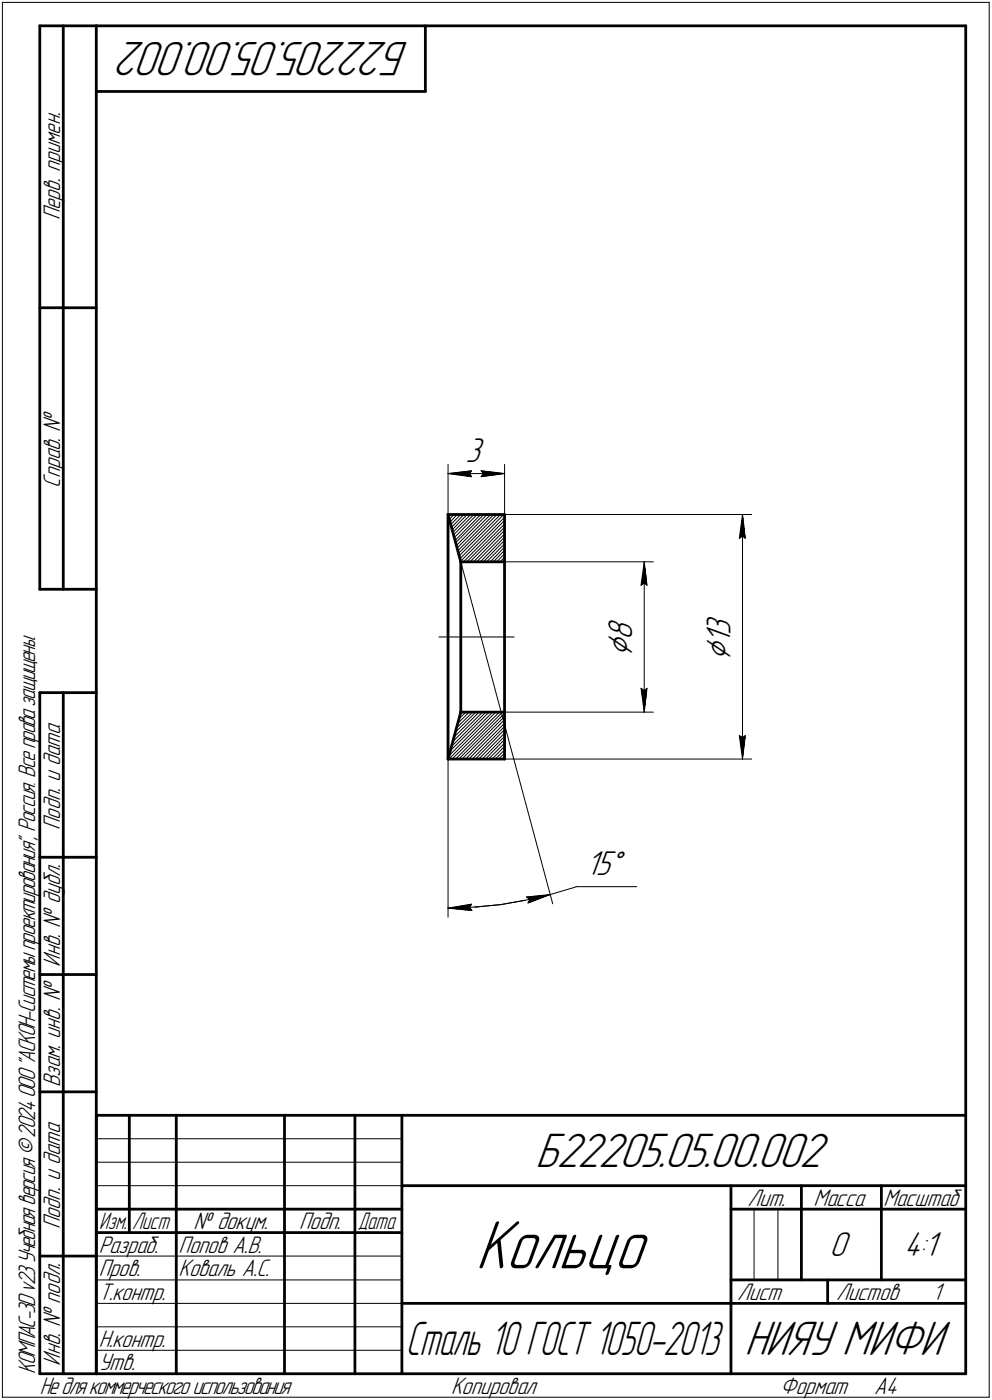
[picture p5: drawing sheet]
<svg xmlns="http://www.w3.org/2000/svg" width="211mm" height="298mm" viewBox="0 0 211 298" stroke-linecap="round" stroke-linejoin="round" font-family="sans-serif">
<g fill="none" stroke="#000" stroke-width=".59">
<path d="M8.5 5.5v120zM8.5 5.5h12zM13.5 5.5v120zM20.5 5.5v287zM20.5 5.5h185zM20.5 19.5h70zM90.5 5.5v14zM205.5 5.5v287zM8.5 65.5h12zM95.3 109.6v52zM95.3 109.6l2.7 10zM95.3 109.6h12.1z"/>
<path d="M98 119.6v32zM98 119.6h9.4zM107.4 119.6v32zM107.4 109.6v10zM8.5 125.5h12zM8.5 147.5v145zM8.5 147.5h12zM13.5 147.5v145zM98 151.6h9.4zM98 151.6l-2.7 10zM107.4 151.6v10zM95.3 161.6h12.1z"/>
<path d="M8.5 182.5h12zM8.5 207.5h12zM8.5 232.5h12zM20.5 237.5h185zM20.5 237.5v55zM27.5 237.5v25zM37.5 237.5v55zM60.5 237.5v55zM75.5 237.5v55zM85.5 237.5v55zM20.5 257.5h65zM85.5 252.5h120z"/>
<path d="M155.5 252.5v40zM155.5 257.5h15zM170.5 252.5v20zM170.5 257.5h35zM187.5 252.5v20zM8.5 267.5h12zM20.5 262.5h65zM85.5 277.5h70zM155.5 277.5h50zM155.5 272.5h50zM176.1 272.5v5zM8.5 292.5h12z"/>
<path d="M20.5 292.5h185z"/>
</g>
<g fill="none" stroke="#000" stroke-width=".21">
<path d="M.5 .5v297zM.5 .5h210zM210.5 .5v297zM95.3 98.9v10.7zM107.4 98.9v10.7zM95.3 100.8l5-.6zM95.3 100.8l5 .7zM95.3 100.8h12.1zM95.5 110l.4-.4zM95.6 110.6l1-1zM95.9 111.7l2.1-2.1zM96.4 113.4l3.8-3.8z"/>
<path d="M96.5 113.9l4.3-4.3zM96.9 115.6l6.1-6zM97.3 116.7l7.1-7.1zM97.3 109.6l-1.5 1.6zM97.7 118.4l8.8-8.8zM98 119.5l9.4-9.3zM98 119.6l19.6 72.8zM98.7 109.6l-2.6 2.7zM99.3 119.6l8.1-8zM99.4 109.6l-3.1 3.2zM99.9 100.8l.4 .7zM100 119.6l7.4-7.3z"/>
<path d="M100.3 100.2l-.4 .6zM101.4 119.6l6-5.9zM101.5 109.6l-4.8 4.9zM102.3 109.6l-5.4 5.5zM102.4 101.5l5-.7zM102.4 100.2l.5 .6zM102.4 100.2l5 .6zM102.9 100.8l-.5 .7zM103.5 119.6l3.9-3.8zM103.6 109.6l-6.5 6.6zM105.1 109.6l-7.6 7.7zM105.7 119.6l1.7-1.7z"/>
<path d="M105.7 109.6l-8.2 8.3zM107.2 109.6l-9.3 9.4zM107.4 119.3l-.3 .3zM107.4 118.6l-1 1zM107.4 117.2l-2.4 2.4zM107.4 116.5l-3.1 3.1zM107.4 115.1l-4.5 4.5zM107.4 114.4l-5.2 5.2zM107.4 112.9l-6.6 6.7zM107.4 110.8l-8.8 8.8zM107.4 119.6h31.6zM107.4 109.6h52.5z"/>
<path d="M137.1 119.6l.6 5zM137.1 119.6l-.7 5zM137.1 119.6v32zM157.3 114.6l.7-.5zM158 109.6l.6 5zM158 114.1l.6 .5zM158 109.6l-.7 5zM158 109.6v52zM93.4 135.6h16zM136.4 124.6l.7-.5zM137.1 124.1l.6 .5zM95.8 159.9l8.3-8.3z"/>
<path d="M96.1 158.9l7.3-7.3zM96.4 157.9l6.3-6.3zM96.9 156l4.4-4.4zM97.1 155l3.5-3.4zM97.4 154.1l2.4-2.5zM97.6 153.1l1.5-1.5zM97.9 152.1l.6-.5zM101.9 151.6l-5.3 5.4zM107.4 158.9l-2.7 2.7zM107.4 157.5l-4.1 4.1zM107.4 156.8l-4.8 4.8zM107.4 155.4l-6.2 6.2z"/>
<path d="M107.4 154.7l-6.9 6.9zM107.4 153.2l-8.3 8.4zM107.4 151.6h31.6zM136.4 146.6l.7 5zM136.4 146.6l.7 .5zM137.1 147.1l.6-.5zM137.7 146.6l-.6 5zM157.3 156.6l.7 5zM157.3 156.6l.7 .5zM158 157.1l.6-.5zM158.6 156.6l-.6 5zM95.3 161.6v33.7z"/>
<path d="M95.5 161.6l10-10zM95.6 160.9l9.2-9.3zM96.2 161.6l10.1-10zM96.9 161.6l10-10zM97.6 161.6l9.8-9.7zM98.3 161.6l9.1-9zM99.7 161.6l7.7-7.6zM101.9 161.6l5.5-5.5zM104 161.6l3.4-3.4zM105.4 161.6l2-1.9zM106.1 161.6l1.3-1.2zM107.4 161l-.6 .6z"/>
<path d="M107.4 161.6h52.5zM95.3 193.4h.7zM95.3 193.4l5-.9zM95.3 193.4l5.1 .5zM96 193.4l5.3-.3zM99.9 193.2l.5 .7zM100.3 192.5l-.4 .7zM101.3 193.1l5.3-.5zM106.6 192.6l5.2-.9zM111.8 191.7l5.2-1.2zM112 191l.7 .5zM112 191l5-.5z"/>
<path d="M112.4 192.3l4.6-1.8zM112.7 191.5l-.3 .8zM117 190.5l5.2-1.5zM122.2 189l.4-.2zM122.6 188.8h12.9zM20.5 247.5h65zM20.5 252.5h65zM20.5 242.5h65zM160.4 257.5v15zM165.5 257.5v15zM20.5 267.5h65zM20.5 272.5h65z"/>
<path d="M20.5 277.5h65zM.5 297.5h210zM20.5 282.5h65zM20.5 287.5h65z"/>
</g>
<g fill="#fff" stroke="#fff" stroke-width=".21">
<path d="M124.6 180.5h8.8zM124.6 180.6h8.8zM124.6 180.7h8.8zM124.6 180.8h8.8zM124.6 180.8h8.8zM124.6 180.9h8.8zM124.6 181h8.8zM124.6 181.1h8.8zM124.6 181.2h8.8zM124.6 181.3h8.8zM124.6 181.4h8.8zM124.6 181.4h8.8zM124.6 181.5h8.8zM124.6 181.6h8.8zM124.6 181.7h8.8zM124.6 181.8h8.8zM124.6 181.9h8.8zM124.6 181.9h8.8zM124.6 182h8.8zM124.6 182.1h8.8zM124.6 182.2h8.8zM124.6 182.3h8.8zM124.6 182.4h8.8zM124.6 182.5h8.8zM124.6 182.5h8.8zM124.6 182.6h8.8zM124.6 182.7h8.8zM124.6 182.8h8.8zM124.6 182.9h8.8zM124.6 183h8.8zM124.6 183h8.8zM124.6 183.1h8.8zM124.6 183.2h8.8zM124.6 183.3h8.8zM124.6 183.4h8.8zM124.6 183.5h8.8zM124.6 183.6h8.8zM124.6 183.6h8.8zM124.6 183.7h8.8zM124.6 183.8h8.8zM124.6 183.9h8.8zM124.6 184h8.8zM124.6 184.1h8.8zM124.6 184.1h8.8zM124.6 184.2h8.8zM124.6 184.3h8.8zM124.6 184.4h8.8zM124.6 184.5h8.8zM124.6 184.6h8.8zM124.6 184.7h8.8zM124.6 184.7h8.8zM124.6 184.8h8.8zM124.6 184.9h8.8zM124.6 185h8.8zM124.6 185.1h8.8zM124.6 185.2h8.8zM124.6 185.3h8.8zM124.6 185.3h8.8zM124.6 185.4h8.8zM124.6 185.5h8.8zM124.6 185.6h8.8zM124.6 185.7h8.8zM124.6 185.8h8.8zM124.6 185.8h8.8zM124.6 185.9h8.8zM124.6 186h8.8zM124.6 186.1h8.8zM124.6 186.2h8.8zM124.6 186.3h8.8zM124.6 186.4h8.8zM124.6 186.4h8.8zM124.6 186.5h8.8zM124.6 186.6h8.8zM124.6 186.7h8.8zM124.6 186.8h8.8zM124.6 186.9h8.8zM124.6 186.9h8.8zM124.6 187h8.8zM124.6 187.1h8.8zM124.6 187.2h8.8zM124.6 187.3h8.8zM124.6 187.4h8.8zM124.6 187.5h8.8zM124.6 187.5h8.8zM124.6 187.6h8.8zM124.6 187.7h8.8z"/>
<path d="M114.5 190.2h1.2zM113.7 190.3h2.4zM112.9 190.4h3.7zM112.2 190.5h4.8zM111.4 190.6h5.5zM111.5 190.7h5.3zM111.5 190.8h5.2zM111.5 190.8h5.1zM111.5 190.9h5zM111.6 191h4.7zM111.6 191.1h4.6zM111.6 191.2h4.5zM111.6 191.3h4.4zM111.6 191.3h4.3zM111.7 191.4h4zM111.7 191.5h4zM111.7 191.6h3.8zM111.7 191.7h3.6zM111.7 191.8h3.4zM111.8 191.9h3.1zM111.8 191.9h2.8zM111.8 192h2.7zM111.8 192.1h2.4zM111.8 192.2h2.2zM111.8 192.3h2zM111.8 192.4h1.7zM111.9 192.4h1.5zM111.9 192.5h1.2zM111.9 192.6h1zM112 192.7h.7zM112 192.8h.5zM112 192.9h.3z"/>
<path d="M100.3 192h.5zM99.8 192.1h1zM99.3 192.2h1.5zM98.7 192.3h2.1zM98.2 192.4h2.6zM97.7 192.4h3.1zM97.1 192.5h3.7zM96.9 192.6h3.9zM96.8 192.7h4zM96.6 192.8h4.2zM96.4 192.9h4.4zM96.3 193h4.5zM96.1 193h4.7zM95.9 193.1h4.9zM95.8 193.2h5zM95.6 193.3h5.3zM95.3 193.4h5.6zM95.6 193.5h5.3zM95.8 193.5h5.1zM96.1 193.6h4.8zM96.3 193.7h4.6zM96.5 193.8h4.4zM96.8 193.9h4.1zM97 194h3.9zM97.2 194.1h3.7zM98.1 194.1h2.8zM99.1 194.2h1.8zM100 194.3h.9z"/>
<path d="M128.8 131.4h7.3zM128.8 131.5h7.3zM128.8 131.6h7.3zM128.8 131.7h7.3zM128.8 131.7h7.3zM128.8 131.8h7.3zM128.8 131.9h7.3zM128.8 132h7.3zM128.8 132.1h7.3zM128.8 132.2h7.3zM128.8 132.2h7.3zM128.8 132.3h7.3zM128.8 132.4h7.3zM128.8 132.5h7.3zM128.8 132.6h7.3zM128.8 132.7h7.3zM128.8 132.8h7.3zM128.8 132.8h7.3zM128.8 132.9h7.3zM128.8 133h7.3zM128.8 133.1h7.3zM128.8 133.2h7.3zM128.8 133.3h7.3zM128.8 133.3h7.3zM128.8 133.4h7.3zM128.8 133.5h7.3zM128.8 133.6h7.3zM128.8 133.7h7.3zM128.8 133.8h7.3zM128.8 133.9h7.3zM128.8 133.9h7.3zM128.8 134h7.3zM128.8 134.1h7.3zM128.8 134.2h7.3zM128.8 134.3h7.3zM128.8 134.4h7.3zM128.8 134.5h7.3zM128.8 134.5h7.3zM128.8 134.6h7.3zM128.8 134.7h7.3zM128.8 134.8h7.3zM128.8 134.9h7.3zM128.8 135h7.3zM128.8 135h7.3zM128.8 135.1h7.3zM128.8 135.2h7.3zM128.8 135.3h7.3zM128.8 135.4h7.3zM128.8 135.5h7.3zM128.8 135.6h7.3zM128.8 135.6h7.3zM128.8 135.7h7.3zM128.8 135.8h7.3zM128.8 135.9h7.3zM128.8 136h7.3zM128.8 136.1h7.3zM128.8 136.1h7.3zM128.8 136.2h7.3zM128.8 136.3h7.3zM128.8 136.4h7.3zM128.8 136.5h7.3zM128.8 136.6h7.3zM128.8 136.7h7.3zM128.8 136.7h7.3zM128.8 136.8h7.3zM128.8 136.9h7.3zM128.8 137h7.3zM128.8 137.1h7.3zM128.8 137.2h7.3zM128.8 137.2h7.3zM128.8 137.3h7.3zM128.8 137.4h7.3zM128.8 137.5h7.3zM128.8 137.6h7.3zM128.8 137.7h7.3zM128.8 137.8h7.3zM128.8 137.8h7.3zM128.8 137.9h7.3zM128.8 138h7.3zM128.8 138.1h7.3zM128.8 138.2h7.3zM128.8 138.3h7.3zM128.8 138.3h7.3zM128.8 138.4h7.3zM128.8 138.5h7.3zM128.8 138.6h7.3zM128.8 138.7h7.3zM128.8 138.8h7.3zM128.8 138.9h7.3zM128.8 138.9h7.3zM128.8 139h7.3zM128.8 139.1h7.3zM128.8 139.2h7.3zM128.8 139.3h7.3zM128.8 139.4h7.3zM128.8 139.4h7.3zM128.8 139.5h7.3zM128.8 139.6h7.3zM128.8 139.7h7.3z"/>
<path d="M137 119.9h.2zM137 120h.2zM136.9 120.1h.3zM136.9 120.1h.4zM136.8 120.2h.5zM136.8 120.3h.6zM136.8 120.4h.6zM136.7 120.5h.7zM136.7 120.6h.8zM136.7 120.6h.8zM136.7 120.7h.8zM136.6 120.8h1zM136.6 120.9h1zM136.6 121h1.1zM136.5 121.1h1.2zM136.5 121.2h1.2zM136.4 121.2h1.4zM136.4 121.3h1.4zM136.3 121.4h1.5zM136.3 121.5h1.5zM136.3 121.6h1.5zM136.3 121.7h1.5zM136.3 121.8h1.5zM136.3 121.8h1.5zM136.3 121.9h1.5zM136.3 122h1.5zM136.2 122.1h1.7zM136.2 122.2h1.7zM136.2 122.3h1.7zM136.2 122.3h1.7zM136.2 122.4h1.7zM136.2 122.5h1.7zM136.2 122.6h1.7zM136.1 122.7h1.9zM136.1 122.8h1.9zM136.1 122.9h1.9zM136.1 122.9h1.9zM136.1 123h1.9zM136.1 123.1h1.9zM136.1 123.2h1.9zM136.1 123.3h1.9zM136.1 123.4h2zM136.1 123.4h2zM136.1 123.5h2zM136.1 123.6h2zM136.1 123.7h2zM136.1 123.8h2zM136.1 123.9h2zM136 124h2.2zM136 124h2.2zM136 124.1h2.2zM136 124.2h2.2zM136 124.3h2.2zM136 124.4h2.2zM136 124.5h2.2zM135.9 124.5h2.4zM135.9 124.6h2.4zM135.9 124.7h2.4zM135.9 124.8h2.4zM135.9 124.9h2.4zM135.9 125h2.4zM135.9 125.1h2.4z"/>
<path d="M135.8 146.1h2.5zM135.9 146.2h2.4zM135.9 146.3h2.4zM135.9 146.4h2.4zM135.9 146.5h2.4zM135.9 146.6h2.4zM135.9 146.6h2.4zM135.9 146.7h2.4zM136 146.8h2.2zM136 146.9h2.2zM136 147h2.2zM136 147.1h2.2zM136 147.2h2.2zM136 147.2h2.2zM136 147.3h2.2zM136.1 147.4h2zM136.1 147.5h2zM136.1 147.6h2zM136.1 147.7h2zM136.1 147.7h2zM136.1 147.8h2zM136.1 147.9h2zM136.1 148h1.9zM136.1 148.1h1.9zM136.1 148.2h1.9zM136.1 148.3h1.9zM136.1 148.3h1.9zM136.1 148.4h1.9zM136.1 148.5h1.9zM136.2 148.6h1.7zM136.2 148.7h1.7zM136.2 148.8h1.7zM136.2 148.8h1.7zM136.2 148.9h1.7zM136.2 149h1.7zM136.2 149.1h1.7zM136.3 149.2h1.5zM136.3 149.3h1.5zM136.3 149.4h1.5zM136.3 149.4h1.5zM136.3 149.5h1.5zM136.3 149.6h1.5zM136.3 149.7h1.5zM136.3 149.8h1.5zM136.4 149.9h1.4zM136.4 149.9h1.4zM136.5 150h1.2zM136.5 150.1h1.2zM136.6 150.2h1.1zM136.6 150.3h1zM136.6 150.4h1zM136.7 150.5h.9zM136.7 150.5h.8zM136.7 150.6h.8zM136.7 150.7h.7zM136.7 150.8h.7zM136.8 150.9h.6zM136.8 151h.5zM136.9 151h.4zM136.9 151.1h.4zM136.9 151.2h.3zM137 151.3h.2zM137 151.4h.2z"/>
<path d="M149.7 130.6h7.3zM149.7 130.6h7.3zM149.7 130.7h7.3zM149.7 130.8h7.3zM149.7 130.9h7.3zM149.7 131h7.3zM149.7 131.1h7.3zM149.7 131.1h7.3zM149.7 131.2h7.3zM149.7 131.3h7.3zM149.7 131.4h7.3zM149.7 131.5h7.3zM149.7 131.6h7.3zM149.7 131.7h7.3zM149.7 131.7h7.3zM149.7 131.8h7.3zM149.7 131.9h7.3zM149.7 132h7.3zM149.7 132.1h7.3zM149.7 132.2h7.3zM149.7 132.2h7.3zM149.7 132.3h7.3zM149.7 132.4h7.3zM149.7 132.5h7.3zM149.7 132.6h7.3zM149.7 132.7h7.3zM149.7 132.8h7.3zM149.7 132.8h7.3zM149.7 132.9h7.3zM149.7 133h7.3zM149.7 133.1h7.3zM149.7 133.2h7.3zM149.7 133.3h7.3zM149.7 133.3h7.3zM149.7 133.4h7.3zM149.7 133.5h7.3zM149.7 133.6h7.3zM149.7 133.7h7.3zM149.7 133.8h7.3zM149.7 133.9h7.3zM149.7 133.9h7.3zM149.7 134h7.3zM149.7 134.1h7.3zM149.7 134.2h7.3zM149.7 134.3h7.3zM149.7 134.4h7.3zM149.7 134.5h7.3zM149.7 134.5h7.3zM149.7 134.6h7.3zM149.7 134.7h7.3zM149.7 134.8h7.3zM149.7 134.9h7.3zM149.7 135h7.3zM149.7 135h7.3zM149.7 135.1h7.3zM149.7 135.2h7.3zM149.7 135.3h7.3zM149.7 135.4h7.3zM149.7 135.5h7.3zM149.7 135.6h7.3zM149.7 135.6h7.3zM149.7 135.7h7.3zM149.7 135.8h7.3zM149.7 135.9h7.3zM149.7 136h7.3zM149.7 136.1h7.3zM149.7 136.1h7.3zM149.7 136.2h7.3zM149.7 136.3h7.3zM149.7 136.4h7.3zM149.7 136.5h7.3zM149.7 136.6h7.3zM149.7 136.7h7.3zM149.7 136.7h7.3zM149.7 136.8h7.3zM149.7 136.9h7.3zM149.7 137h7.3zM149.7 137.1h7.3zM149.7 137.2h7.3zM149.7 137.2h7.3zM149.7 137.3h7.3zM149.7 137.4h7.3zM149.7 137.5h7.3zM149.7 137.6h7.3zM149.7 137.7h7.3zM149.7 137.8h7.3zM149.7 137.8h7.3zM149.7 137.9h7.3zM149.7 138h7.3zM149.7 138.1h7.3zM149.7 138.2h7.3zM149.7 138.3h7.3zM149.7 138.3h7.3zM149.7 138.4h7.3zM149.7 138.5h7.3zM149.7 138.6h7.3zM149.7 138.7h7.3zM149.7 138.8h7.3zM149.7 138.9h7.3zM149.7 138.9h7.3zM149.7 139h7.3zM149.7 139.1h7.3zM149.7 139.2h7.3zM149.7 139.3h7.3zM149.7 139.4h7.3zM149.7 139.4h7.3zM149.7 139.5h7.3zM149.7 139.6h7.3zM149.7 139.7h7.3zM149.7 139.8h7.3zM149.7 139.9h7.3zM149.7 140h7.3zM149.7 140h7.3zM149.7 140.1h7.3zM149.7 140.2h7.3zM149.7 140.3h7.3zM149.7 140.4h7.3zM149.7 140.5h7.3zM149.7 140.5h7.3zM149.7 140.6h7.3z"/>
<path d="M157.9 109.8h.3zM157.9 109.9h.3zM157.8 110h.4zM157.8 110.1h.4zM157.8 110.2h.4zM157.7 110.2h.5zM157.7 110.3h.6zM157.6 110.4h.7zM157.6 110.5h.7zM157.6 110.6h.8zM157.6 110.7h.8zM157.6 110.7h.9zM157.5 110.8h1zM157.5 110.9h1zM157.5 111h1.1zM157.4 111.1h1.2zM157.4 111.2h1.2zM157.3 111.3h1.4zM157.3 111.3h1.4zM157.2 111.4h1.5zM157.2 111.5h1.5zM157.2 111.6h1.5zM157.2 111.7h1.5zM157.2 111.8h1.5zM157.2 111.8h1.5zM157.2 111.9h1.5zM157.2 112h1.5zM157.1 112.1h1.7zM157.1 112.2h1.7zM157.1 112.3h1.7zM157.1 112.4h1.7zM157.1 112.4h1.7zM157.1 112.5h1.7zM157.1 112.6h1.7zM157.1 112.7h1.8zM157.1 112.8h1.8zM157.1 112.9h1.8zM157.1 112.9h1.8zM157.1 113h1.8zM157.1 113.1h1.8zM157.1 113.2h1.8zM157 113.3h2zM157 113.4h2zM157 113.5h2zM157 113.5h2zM157 113.6h2zM157 113.7h2zM157 113.8h2zM156.9 113.9h2.2zM156.9 114h2.2zM156.9 114h2.2zM156.9 114.1h2.2zM156.9 114.2h2.2zM156.9 114.3h2.2zM156.9 114.4h2.2zM156.8 114.5h2.4zM156.8 114.6h2.4zM156.8 114.6h2.4zM156.8 114.7h2.4zM156.8 114.8h2.4zM156.8 114.9h2.4zM156.8 115h2.4z"/>
<path d="M156.7 156.1h2.5zM156.8 156.2h2.4zM156.8 156.3h2.4zM156.8 156.4h2.4zM156.8 156.5h2.4zM156.8 156.5h2.4zM156.8 156.6h2.4zM156.8 156.7h2.4zM156.9 156.8h2.2zM156.9 156.9h2.2zM156.9 157h2.2zM156.9 157.1h2.2zM156.9 157.1h2.2zM156.9 157.2h2.2zM156.9 157.3h2.2zM157 157.4h2zM157 157.5h2zM157 157.6h2zM157 157.6h2zM157 157.7h2zM157 157.8h2zM157 157.9h2zM157 158h1.9zM157.1 158.1h1.8zM157.1 158.2h1.8zM157.1 158.2h1.8zM157.1 158.3h1.8zM157.1 158.4h1.8zM157.1 158.5h1.8zM157.1 158.6h1.8zM157.1 158.7h1.7zM157.1 158.7h1.7zM157.1 158.8h1.7zM157.1 158.9h1.7zM157.1 159h1.7zM157.1 159.1h1.7zM157.1 159.2h1.7zM157.2 159.3h1.5zM157.2 159.3h1.5zM157.2 159.4h1.5zM157.2 159.5h1.5zM157.2 159.6h1.5zM157.2 159.7h1.5zM157.2 159.8h1.5zM157.2 159.9h1.5zM157.3 159.9h1.4zM157.3 160h1.4zM157.4 160.1h1.2zM157.4 160.2h1.2zM157.5 160.3h1.1zM157.5 160.4h1zM157.5 160.4h1zM157.6 160.5h.8zM157.6 160.6h.8zM157.6 160.7h.8zM157.6 160.8h.7zM157.7 160.9h.6zM157.7 161h.6zM157.7 161h.5zM157.8 161.1h.4zM157.8 161.2h.4zM157.9 161.3h.3zM157.9 161.4h.3z"/>
<path d="M99.1 92.7h4.5zM99.1 92.8h4.5zM99.1 92.9h4.5zM99.1 93h4.5zM99.1 93h4.5zM99.1 93.1h4.5zM99.1 93.2h4.5zM99.1 93.3h4.5zM99.1 93.4h4.5zM99.1 93.5h4.5zM99.1 93.6h4.5zM99.1 93.6h4.5zM99.1 93.7h4.5zM99.1 93.8h4.5zM99.1 93.9h4.5zM99.1 94h4.5zM99.1 94.1h4.5zM99.1 94.1h4.5zM99.1 94.2h4.5zM99.1 94.3h4.5zM99.1 94.4h4.5zM99.1 94.5h4.5zM99.1 94.6h4.5zM99.1 94.7h4.5zM99.1 94.7h4.5zM99.1 94.8h4.5zM99.1 94.9h4.5zM99.1 95h4.5zM99.1 95.1h4.5zM99.1 95.2h4.5zM99.1 95.2h4.5zM99.1 95.3h4.5zM99.1 95.4h4.5zM99.1 95.5h4.5zM99.1 95.6h4.5zM99.1 95.7h4.5zM99.1 95.8h4.5zM99.1 95.8h4.5zM99.1 95.9h4.5zM99.1 96h4.5zM99.1 96.1h4.5zM99.1 96.2h4.5zM99.1 96.3h4.5zM99.1 96.4h4.5zM99.1 96.4h4.5zM99.1 96.5h4.5zM99.1 96.6h4.5zM99.1 96.7h4.5zM99.1 96.8h4.5zM99.1 96.9h4.5zM99.1 96.9h4.5zM99.1 97h4.5zM99.1 97.1h4.5zM99.1 97.2h4.5zM99.1 97.3h4.5zM99.1 97.4h4.5zM99.1 97.5h4.5zM99.1 97.5h4.5zM99.1 97.6h4.5zM99.1 97.7h4.5zM99.1 97.8h4.5zM99.1 97.9h4.5zM99.1 98h4.5zM99.1 98h4.5zM99.1 98.1h4.5zM99.1 98.2h4.5zM99.1 98.3h4.5zM99.1 98.4h4.5zM99.1 98.5h4.5zM99.1 98.6h4.5zM99.1 98.6h4.5zM99.1 98.7h4.5zM99.1 98.8h4.5zM99.1 98.9h4.5zM99.1 99h4.5zM99.1 99.1h4.5zM99.1 99.1h4.5zM99.1 99.2h4.5zM99.1 99.3h4.5zM99.1 99.4h4.5zM99.1 99.5h4.5zM99.1 99.6h4.5zM99.1 99.7h4.5zM99.1 99.7h4.5zM99.1 99.8h4.5z"/>
<path d="M100.2 99.7h.6zM99.7 99.8h1.1zM99 99.9h1.8zM98.4 100h2.4zM97.8 100.1h3zM97.1 100.2h3.7zM96.9 100.2h3.9zM96.7 100.3h4.1zM96.5 100.4h4.3zM96.3 100.5h4.5zM96 100.6h4.8zM95.8 100.7h5zM95.6 100.8h5.2zM95.3 100.8h5.5zM95.6 100.9h5.2zM95.8 101h5zM95.9 101.1h4.9zM96.2 101.2h4.6zM96.4 101.3h4.4zM96.5 101.3h4.3zM96.8 101.4h4zM96.9 101.5h3.9zM97.1 101.6h3.7zM97.8 101.7h3zM98.4 101.8h2.4zM99 101.9h1.8zM99.7 101.9h1.1zM100.2 102h.6z"/>
<path d="M101.9 99.7h.6zM101.9 99.8h1.2zM101.9 99.9h1.8zM101.9 100h2.5zM101.9 100.1h3.1zM101.9 100.2h3.7zM101.9 100.2h3.9zM101.9 100.3h4.2zM101.9 100.4h4.4zM101.9 100.5h4.6zM101.9 100.6h4.9zM101.9 100.7h5zM101.9 100.8h5.3zM101.9 100.8h5.5zM101.9 100.9h5.3zM101.9 101h5.1zM101.9 101.1h4.9zM101.9 101.2h4.7zM101.9 101.3h4.5zM101.9 101.3h4.3zM101.9 101.4h4.1zM101.9 101.5h3.9zM101.9 101.6h3.7zM101.9 101.7h3.1zM101.9 101.8h2.5zM101.9 101.9h1.8zM101.9 101.9h1.2zM101.9 102h.6z"/>
</g>
<g fill="#000" stroke="#000" stroke-width=".21">
<path d="M95.3 100.8h4.6zM96 100.9h4zM96.6 101h3.5zM97.3 101.1h2.8zM97.9 101.2h2.3zM98.5 101.3h1.7zM99.1 101.3h1.1zM99.7 101.4h.6z"/>
<path d="M99.7 100.3h.6zM99 100.4h1.2zM98.2 100.5h2zM97.5 100.6h2.7zM96.8 100.7h3.3zM96.1 100.8h3.9z"/>
<path d="M102.4 100.3h.7zM102.5 100.4h1.3zM102.6 100.5h2zM102.7 100.6h2.5zM102.8 100.7h3.2zM102.9 100.8h3.8z"/>
<path d="M102.9 100.8h4.5zM102.9 100.9h3.9zM102.8 101h3.4zM102.7 101.1h2.8zM102.6 101.2h2.3zM102.6 101.3h1.7zM102.5 101.3h1.1zM102.4 101.4h.6z"/>
<path d="M137.1 120.4h.1zM137.1 120.5h.1zM137.1 120.6h.1zM137.1 120.6h.1zM137.1 120.7h.1zM137.1 120.8h.1zM137.1 120.9h.1zM137.1 121h.1zM137.1 121.1h.2zM137.1 121.2h.2zM137.1 121.2h.2zM137.1 121.3h.2zM137.1 121.4h.2zM137.1 121.5h.2zM137.1 121.6h.2zM137.1 121.7h.2zM137.1 121.8h.2zM137.1 121.8h.3zM137.1 121.9h.3zM137.1 122h.3zM137.1 122.1h.3zM137.1 122.2h.3zM137.1 122.3h.3zM137.1 122.3h.3zM137.1 122.4h.3zM137.1 122.5h.4zM137.1 122.6h.4zM137.1 122.7h.4zM137.1 122.8h.4zM137.1 122.9h.4zM137.1 122.9h.4zM137.1 123h.4zM137.1 123.1h.4zM137.1 123.2h.4zM137.1 123.3h.5zM137.1 123.4h.5zM137.1 123.4h.5zM137.1 123.5h.5zM137.1 123.6h.5zM137.1 123.7h.5zM137.1 123.8h.5zM137.1 123.9h.5zM137.1 124h.6zM137.1 124h.6zM137.1 124.1h.6zM137.2 124.2h.5zM137.3 124.3h.4zM137.4 124.4h.3zM137.5 124.5h.2z"/>
<path d="M157.8 110.8h.2zM157.8 110.9h.2zM157.8 111h.2zM157.8 111.1h.2zM157.8 111.2h.2zM157.8 111.3h.2zM157.8 111.3h.2zM157.8 111.4h.2zM157.7 111.5h.3zM157.7 111.6h.3zM157.7 111.7h.3zM157.7 111.8h.3zM157.7 111.8h.3zM157.7 111.9h.3zM157.7 112h.3zM157.6 112.1h.4zM157.6 112.2h.4zM157.6 112.3h.4zM157.6 112.4h.4zM157.6 112.4h.4zM157.6 112.5h.4zM157.6 112.6h.4zM157.6 112.7h.4zM157.6 112.8h.4zM157.6 112.9h.4zM157.6 112.9h.4zM157.6 113h.4zM157.6 113.1h.4zM157.6 113.2h.4zM157.6 113.3h.4zM157.5 113.4h.5zM157.5 113.5h.5zM157.5 113.5h.5zM157.5 113.6h.5zM157.5 113.7h.5zM157.5 113.8h.5zM157.5 113.9h.5zM157.5 114h.5zM157.4 114h.6zM157.4 114.1h.6zM157.4 114.2h.5zM157.4 114.3h.4zM157.4 114.4h.2zM157.4 114.5h.2z"/>
<path d="M158 110.3h.2zM158 110.4h.2zM158 110.5h.2zM158 110.6h.2zM158 110.7h.2zM158 110.7h.2zM158 110.8h.2zM158 110.9h.2zM158 111h.2zM158 111.1h.2zM158 111.2h.2zM158 111.3h.2zM158 111.3h.2zM158 111.4h.2zM158 111.5h.2zM158 111.6h.2zM158 111.7h.2zM158 111.8h.3zM158 111.8h.3zM158 111.9h.3zM158 112h.3zM158 112.1h.3zM158 112.2h.3zM158 112.3h.3zM158 112.4h.3zM158 112.4h.3zM158 112.5h.4zM158 112.6h.4zM158 112.7h.4zM158 112.8h.4zM158 112.9h.4zM158 112.9h.4zM158 113h.4zM158 113.1h.4zM158 113.2h.5zM158 113.3h.5zM158 113.4h.5zM158 113.5h.5zM158 113.5h.5zM158 113.6h.5zM158 113.7h.5zM158 113.8h.5zM158 113.9h.5zM158 114h.6zM158 114h.6zM158 114.1h.6zM158.2 114.2h.4zM158.2 114.3h.4zM158.3 114.4h.3zM158.4 114.5h.2z"/>
<path d="M136.9 120.9h.2zM136.9 121h.2zM136.9 121.1h.2zM136.9 121.2h.2zM136.9 121.2h.2zM136.9 121.3h.2zM136.9 121.4h.2zM136.9 121.5h.2zM136.8 121.6h.3zM136.8 121.7h.3zM136.8 121.8h.3zM136.8 121.8h.3zM136.8 121.9h.3zM136.8 122h.3zM136.8 122.1h.3zM136.7 122.2h.4zM136.7 122.3h.4zM136.7 122.3h.4zM136.7 122.4h.4zM136.7 122.5h.4zM136.7 122.6h.4zM136.7 122.7h.4zM136.7 122.8h.4zM136.7 122.9h.4zM136.7 122.9h.4zM136.7 123h.4zM136.7 123.1h.4zM136.7 123.2h.4zM136.7 123.3h.4zM136.7 123.4h.4zM136.6 123.4h.5zM136.6 123.5h.5zM136.6 123.6h.5zM136.6 123.7h.5zM136.6 123.8h.5zM136.6 123.9h.5zM136.6 124h.5zM136.5 124h.6zM136.5 124.1h.6zM136.5 124.2h.5zM136.5 124.3h.4zM136.5 124.4h.2zM136.5 124.5h.2z"/>
<path d="M136.5 146.7h.2zM136.5 146.8h.2zM136.5 146.9h.4zM136.5 147h.5zM136.5 147.1h.6zM136.5 147.2h.6zM136.6 147.2h.5zM136.6 147.3h.5zM136.6 147.4h.5zM136.6 147.5h.5zM136.6 147.6h.5zM136.6 147.7h.5zM136.6 147.7h.5zM136.6 147.8h.5zM136.7 147.9h.4zM136.7 148h.4zM136.7 148.1h.4zM136.7 148.2h.4zM136.7 148.3h.4zM136.7 148.3h.4zM136.7 148.4h.4zM136.7 148.5h.4zM136.7 148.6h.4zM136.7 148.7h.4zM136.7 148.8h.4zM136.7 148.8h.4zM136.7 148.9h.4zM136.7 149h.4zM136.7 149.1h.4zM136.8 149.2h.3zM136.8 149.3h.3zM136.8 149.4h.3zM136.8 149.4h.3zM136.8 149.5h.3zM136.8 149.6h.3zM136.8 149.7h.3zM136.9 149.8h.2zM136.9 149.9h.2zM136.9 149.9h.2zM136.9 150h.2zM136.9 150.1h.2zM136.9 150.2h.2zM136.9 150.3h.2zM136.9 150.4h.2z"/>
<path d="M137.5 146.7h.2zM137.4 146.8h.3zM137.3 146.9h.4zM137.2 147h.5zM137.1 147.1h.6zM137.1 147.2h.6zM137.1 147.2h.6zM137.1 147.3h.5zM137.1 147.4h.5zM137.1 147.5h.5zM137.1 147.6h.5zM137.1 147.7h.5zM137.1 147.7h.5zM137.1 147.8h.5zM137.1 147.9h.5zM137.1 148h.5zM137.1 148.1h.4zM137.1 148.2h.4zM137.1 148.3h.4zM137.1 148.3h.4zM137.1 148.4h.4zM137.1 148.5h.4zM137.1 148.6h.4zM137.1 148.7h.4zM137.1 148.8h.3zM137.1 148.8h.3zM137.1 148.9h.3zM137.1 149h.3zM137.1 149.1h.3zM137.1 149.2h.3zM137.1 149.3h.3zM137.1 149.4h.3zM137.1 149.4h.3zM137.1 149.5h.2zM137.1 149.6h.2zM137.1 149.7h.2zM137.1 149.8h.2zM137.1 149.9h.2zM137.1 149.9h.2zM137.1 150h.2zM137.1 150.1h.2zM137.1 150.2h.1zM137.1 150.3h.1zM137.1 150.4h.1zM137.1 150.5h.1zM137.1 150.5h.1zM137.1 150.6h.1zM137.1 150.7h.1zM137.1 150.8h.1zM137.1 150.9h.1z"/>
<path d="M157.4 156.8h.2zM157.4 156.9h.3zM157.4 157h.5zM157.4 157.1h.6zM157.4 157.1h.6zM157.4 157.2h.6zM157.5 157.3h.5zM157.5 157.4h.5zM157.5 157.5h.5zM157.5 157.6h.5zM157.5 157.6h.5zM157.5 157.7h.5zM157.5 157.8h.5zM157.6 157.9h.4zM157.6 158h.4zM157.6 158.1h.4zM157.6 158.2h.4zM157.6 158.2h.4zM157.6 158.3h.4zM157.6 158.4h.4zM157.6 158.5h.4zM157.6 158.6h.4zM157.6 158.7h.4zM157.6 158.7h.4zM157.6 158.8h.4zM157.6 158.9h.4zM157.6 159h.4zM157.6 159.1h.4zM157.7 159.2h.3zM157.7 159.3h.3zM157.7 159.3h.3zM157.7 159.4h.3zM157.7 159.5h.3zM157.7 159.6h.3zM157.7 159.7h.3zM157.8 159.8h.2zM157.8 159.9h.2zM157.8 159.9h.2zM157.8 160h.2zM157.8 160.1h.2zM157.8 160.2h.2zM157.8 160.3h.2zM157.8 160.4h.2z"/>
<path d="M158.4 156.8h.2zM158.2 156.9h.4zM158.2 157h.4zM158 157.1h.6zM158 157.1h.6zM158 157.2h.6zM158 157.3h.6zM158 157.4h.5zM158 157.5h.5zM158 157.6h.5zM158 157.6h.5zM158 157.7h.5zM158 157.8h.5zM158 157.9h.5zM158 158h.5zM158 158.1h.4zM158 158.2h.4zM158 158.2h.4zM158 158.3h.4zM158 158.4h.4zM158 158.5h.4zM158 158.6h.4zM158 158.7h.4zM158 158.7h.4zM158 158.8h.3zM158 158.9h.3zM158 159h.3zM158 159.1h.3zM158 159.2h.3zM158 159.3h.3zM158 159.3h.3zM158 159.4h.3zM158 159.5h.2zM158 159.6h.2zM158 159.7h.2zM158 159.8h.2zM158 159.9h.2zM158 159.9h.2zM158 160h.2zM158 160.1h.2zM158 160.2h.2zM158 160.3h.2zM158 160.4h.2zM158 160.4h.2zM158 160.5h.2zM158 160.6h.2zM158 160.7h.2zM158 160.8h.2zM158 160.9h.2z"/>
<path d="M97.6 193.3h2.4zM95.3 193.4h4.8zM96.2 193.5h4zM97 193.5h3.2zM97.9 193.6h2.3zM98.7 193.7h1.6zM99.6 193.8h.8z"/>
<path d="M99.9 192.6h.4zM99.4 192.7h.8zM98.9 192.8h1.3zM98.4 192.9h1.8zM97.9 193h2.2zM97.4 193h2.7zM96.9 193.1h3.1zM96.4 193.2h3.5zM95.8 193.3h1.8z"/>
<path d="M116.2 190.6h.5zM115.4 190.7h.9zM114.6 190.8h1.4zM113.7 190.8h1.9zM112.9 190.9h2.3zM112 191h2.9zM112.2 191.1h2.4zM112.3 191.2h1.8zM112.4 191.3h1.4zM112.5 191.3h1zM112.6 191.4h.5z"/>
<path d="M116.7 190.6h.1zM116.3 190.7h.3zM116 190.8h.4zM115.6 190.8h.6zM115.2 190.9h.7zM114.9 191h.8zM114.6 191.1h.9zM114.1 191.2h1.2zM113.8 191.3h1.3zM113.5 191.3h1.3zM113.1 191.4h1.5zM112.7 191.5h1.7zM112.7 191.6h1.4zM112.7 191.7h1.3zM112.6 191.8h1.1zM112.6 191.9h.9zM112.5 191.9h.8zM112.5 192h.5zM112.4 192.1h.5zM112.4 192.2h.2z"/>
</g>
<text font-size="15.6" x="101.2" y="270.1">Кольцо</text>
<g font-size="10.9">
<text x="87.1" y="9" transform="rotate(-180 87.1 9)">Б22205.05.00.002</text>
<text x="113.9" y="248.5">Б22205.05.00.002</text>
<text x="158.4" y="288.5">НИЯУ МИФИ</text>
</g>
<text font-size="10.7" x="86.3" y="288.5">Сталь 10 ГОСТ 1050-2013</text>
<g font-size="8.5">
<text x="134.5" y="139.8" transform="rotate(-90 134.5 139.8)">⌀</text>
<text x="155.4" y="140.7" transform="rotate(-90 155.4 140.7)">⌀</text>
</g>
<g font-size="7.8">
<text x="99.1" y="98.3">3</text>
<text x="134.5" y="136.4" transform="rotate(-90 134.5 136.4)">8</text>
<text x="155.4" y="137.2" transform="rotate(-90 155.4 137.2)">1</text>
<text x="155.4" y="135.1" transform="rotate(-90 155.4 135.1)">3</text>
<text x="124.6" y="186.2">15°</text>
<text x="176.5" y="267.5">0</text>
<text x="192.4" y="267.5">4:1</text>
</g>
<g font-size="5.4">
<text x="12.8" y="46.9" transform="rotate(-90 12.8 46.9)">Перв. примен.</text>
<text x="12.8" y="103.8" transform="rotate(-90 12.8 103.8)">Справ. №</text>
<text x="12.8" y="176.7" transform="rotate(-90 12.8 176.7)">Подп. и дата</text>
<text x="12.8" y="205.8" transform="rotate(-90 12.8 205.8)">Инв. № дубл.</text>
<text x="12.8" y="231.6" transform="rotate(-90 12.8 231.6)">Взам. инв. №</text>
<text x="159.1" y="256.8">Лит.</text>
<text x="173.1" y="256.8">Масса</text>
<text x="188" y="256.8">Масштаб</text>
<text x="12.8" y="261.7" transform="rotate(-90 12.8 261.7)">Подп. и дата</text>
<text x="41.2" y="261.8">№ докум.</text>
<text x="63.6" y="261.8">Подп.</text>
<text x="21" y="266.8">Разраб.</text>
<text x="38" y="266.8">Попов А.В.</text>
<text x="21" y="271.8">Пров.</text>
<text x="38" y="271.8">Коваль А.С.</text>
<text x="21" y="276.8">Т.контр.</text>
<text x="156.9" y="276.8">Лист</text>
<text x="177.9" y="276.8">Листов</text>
<text x="198.4" y="276.8">1</text>
<text x="21" y="286.8">Н.контр.</text>
<text x="7.5" y="292.5" transform="rotate(-90 7.5 292.5)">КОМПАС-3Dv23Учебнаяверсия©2024ООО&quot;АСКОН-Системыпроектирования&quot;, Россия. Всеправазащищены.</text>
<text x="12.8" y="290.8" transform="rotate(-90 12.8 290.8)">Инв. № подл.</text>
<text x="21" y="291.8">Утв.</text>
<text x="8.5" y="296.7">Недлякоммерческогоиспользования</text>
<text x="96" y="296.8">Копировал</text>
<text x="166" y="296.8">Формат</text>
<text x="186" y="296.8">A4</text>
</g>
<g font-size="5.3">
<text x="21.1" y="261.8">Изм.</text>
<text x="28.1" y="261.8">Лист</text>
<text x="76.1" y="261.8">Дата</text>
</g>
</svg>
